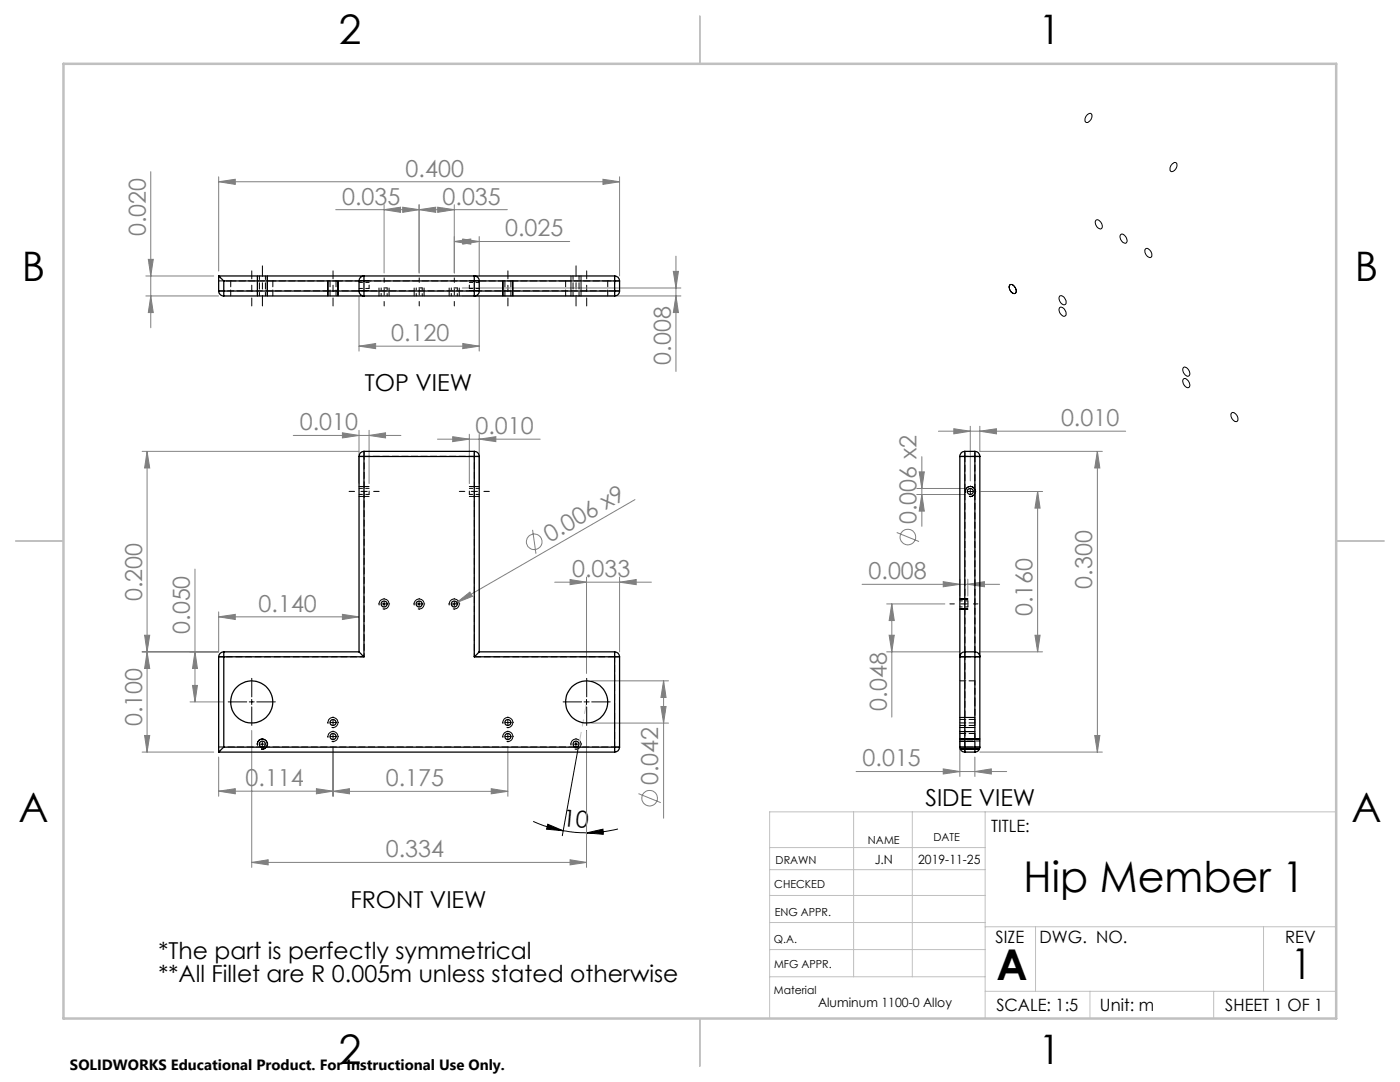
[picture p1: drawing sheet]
<svg xmlns="http://www.w3.org/2000/svg" width="279mm" height="216mm" viewBox="0 0 279 216" stroke-linecap="round" stroke-linejoin="round" font-family="sans-serif">
<g fill="none" stroke="#808080" stroke-width=".2">
<path d="M30.1 34.3v31.1M43.6 36.3l3.4-.5v1zM43.6 35.3v18.8M43.6 36.3h80M120.3 35.8l3.3 .5-3.3 .5zM123.6 35.3v19.8M29.1 59.1h14.5M29.1 55.1h13.6M29.6 51.8h1l-.5 3.3zM30.1 59.1l.5 3.3h-1zM67 41.8h34.2M71.6 59.1v11"/>
<path d="M76.7 41.8l3.2-.5v1.1zM76.7 40.9v13.6M80.4 41.3l3.2 .5-3.2 .6zM83.6 41.8l3.4-.5v1.1zM83.6 40.9v13.6M87.3 41.3l3.4 .5-3.4 .6zM90.7 40.9v13.6M90.7 48.2l3.2-.5v1zM90.7 48.2h23M92.3 59.1h43.6M92.3 57.5h43.6M92.4 47.7l3.2 .5-3.2 .5z"/>
<path d="M95.6 59.1v11M95.6 47.2v7.9M134.4 54.2h1l-.5 3.3zM134.9 59.1l.5 3.3h-1zM134.9 51.1v23M71.6 69.1l3.4-.6v1.1zM71.6 69.1h24M92.4 68.5l3.2 .6-3.2 .5zM28.4 90.1h43.2M29.4 90.1l.5 3.3h-1zM29.4 90.1v60M58.5 86.9h21.5"/>
<path d="M68.3 86.4l3.3 .5-3.3 .5zM71.6 85.9v10.6M73.7 86.9l3.2-.5v1zM73.7 85.9v10.6M87.3 87.6h20.5M90.3 87.1l3.4 .5-3.4 .5zM93.7 86.6v9.9M95.6 87.6l3.4-.5v1zM95.6 86.6v9.9M126.7 99.7l-35.5 20.5M183 97.5h9.7M183 98.7h9.7"/>
<path d="M183.4 94.2h1.1l-.5 3.3zM184 98.7l.5 3.3h-1.1zM184 91.1v13.9M187.3 86h37.3M190.4 85.5l3.2 .5-3.2 .6zM193.6 85.1v10.9M195.5 86l3.4-.5v1.1zM195.5 85.1v5h24.5M195.8 98.1h12.3M207.1 98.1l.5 3.3h-1zM207.1 98.1v32M219 90.1l.5 3.3h-1z"/>
<path d="M219 90.1v60M38.9 113.6v26.5M106.3 105.7l.7 4.8M110.7 116.2h19.3M113.8 115.6l3.3 .6-3.3 .5zM117.1 115.1v19.3M123.6 116.2l3.4-.6v1.1zM123.6 115.1v15M172 116.6h27.5M179 106.3l4.4 1.8M188.2 116.1l3.4 .5-3.4 .5zM191.6 115.6v3.3"/>
<path d="M193.1 116.6l3.4-.5v1zM193.1 115.6v3.3M28.9 126.8h1l-.5 3.3zM29.4 130.1l.5 3.3h-1zM38.4 136.8h1l-.5 3.3zM38.9 130.1l.5 3.3h-1zM43.6 123.1l3.4-.5v1zM43.6 122.1v8h-15.2M43.6 123.1h28M68.3 122.6l3.3 .5-3.3 .5zM91.2 120.2l2.6-2.1 .5 .9zM91.2 120.2l-1.1 .6"/>
<path d="M118.1 135.9h15.3M132.4 135.9l.5 3.3h-1zM132.4 135.9v27.4M177 130.1h14.6M177 120.5h11.6M177.4 126.8h1.1l-.5 3.3zM178 120.5l.5 3.3h-1.1zM178 120.5v22.6M195.5 130.1h12.6M206.6 126.8h1l-.5 3.3zM28.4 150.1h14.3M28.9 146.8h1l-.5 3.3z"/>
<path d="M37.9 140.1h6.6M43.6 157.9l3.4-.5v1zM43.6 151.1v7.8M43.6 157.9h22.9M50.2 145.8v27.3M63.1 157.4l3.4 .5-3.4 .5zM66.5 157.9l3.2-.5v1zM66.5 149.1v9.8M66.5 157.9h34.9M98 157.4l3.4 .5-3.4 .5zM101.4 149.1v9.8M117.1 145.8v27.3"/>
<path d="M118.1 144.3h15.3M127.4 158.4l4.5 1.8M131.9 141h1l-.5 3.3zM170.9 154h30M188.2 153.4l3.4 .6-3.4 .4zM191.6 145.8v9.1M194.6 154l3.2-.6v1zM194.6 151.1v3.8M195.5 150.1h24.5M218.5 146.8h1l-.5 3.3zM50.2 172.1l3.3-.5v1zM50.2 172.1h66.9"/>
<path d="M113.8 171.6l3.3 .5-3.3 .5z"/>
<circle cx="106.6" cy="108.1" r="1.55"/>
<circle cx="181.2" cy="107.2" r="1.55"/>
<circle cx="129.6" cy="159.3" r="1.55"/>
</g>
<g fill="none" stroke="#000" stroke-width=".2">
<path d="M217 22.9a.53 .53 0 0 1 .8-.2 .53 .53 0 0 1 .1 .8l-.4 .6a.55 .55 0 0 1-.8 .3 .55 .55 0 0 1-.1-.8zM233.9 32.8a.55 .55 0 0 1 .8-.3 .55 .55 0 0 1 .1 .8l-.3 .6a.55 .55 0 0 1-.8 .3 .55 .55 0 0 1-.2-.8zM51.4 55.1v4M53.3 55.1v4M65.4 56.1v3M67.5 56.1v3M71.6 56h2.1M71.6 58h2.1M75.6 57.5v1.6M77.6 57.5v1.6M82.7 57.5v1.6M84.6 57.5v1.6"/>
<path d="M89.6 57.5v1.6M91.7 57.5v1.6M93.7 56h1.9M93.7 58h1.9M100.4 56.1v3M102.3 56.1v3M113.9 55.1v4M116 55.1v4M201.5 56.9a.96 .96 0 0 1 1.3 .9 .54 .54 0 0 1-.3 .8 .54 .54 0 0 1-.7-.4l-.4-.8zM211.5 59.1a1.15 1.15 0 0 1 1.1 1.6 1.15 1.15 0 0 1-1.1-1.6zM218.7 44a1 1 0 0 1 1.3 1v.3a.48 .48 0 0 1-.4 .4 .48 .48 0 0 1-.5-.3l-.5-.9zM223.6 46.8a1 1 0 0 1 1.3 1.1v.3a.56 .56 0 0 1-.5 .4 .56 .56 0 0 1-.6-.5l-.3-.8z"/>
<path d="M228.6 49.6a1.2 1.2 0 0 1 1.3 1.5 .66 .66 0 0 1-.7 .2 .66 .66 0 0 1-.5-.5l-.2-.7zM211.5 61.4a1 1 0 0 1 1.3 1.1 .51 .51 0 0 1-.4 .6 .51 .51 0 0 1-.6-.3l-.5-.9zM236.2 73.3a1.11 1.11 0 0 1 1 .6 1.11 1.11 0 0 1 0 1.1 1.19 1.19 0 0 1-1-1.7zM236.2 75.6a1.15 1.15 0 0 1 1.3 1.3v.1a.56 .56 0 0 1-.6 .4 .56 .56 0 0 1-.5-.5l-.4-.7zM71.6 97.1h2.1M71.6 99.1h2.1M93.7 97.1h1.9M93.7 99.1h1.9M192.7 98.3a.99 .99 0 0 1 .9-1.2 .99 .99 0 0 1 1 1.1 .99 .99 0 0 1-1.2 .8M193.1 98.1h1M193.6 97.6v1M245.8 82.4a1.2 1.2 0 0 1 1.3 1.5h-.1a.69 .69 0 0 1-1.1-.3l-.3-.8z"/>
<path d="M191.6 119.5h1.5M50.2 139.6v1M75.7 120.8a1.01 1.01 0 0 1 .9-1.3 1.01 1.01 0 0 1 1.1 1.1 1.01 1.01 0 0 1-1.3 .9M76.2 120.5h1M76.7 120v1M82.7 120.8a1 1 0 0 1 .9-1.3 1 1 0 0 1 1.1 1.1 1 1 0 0 1-1.3 .9M83.1 120.5h1M83.6 120v1M89.7 120.8a1.01 1.01 0 0 1 .9-1.3 1.01 1.01 0 0 1 1.1 1.1 1.01 1.01 0 0 1-1.3 .9M90.1 120.5h1.1M90.7 120v1M117.1 139.6v1"/>
<path d="M191.6 121.5h1.5M49.7 140.1h1M51.4 148.7a.99 .99 0 0 1 .9-1.2 .99 .99 0 0 1 1 1.1 .99 .99 0 0 1-1.2 .8M51.9 148.5h.9M52.4 148v1M65.5 147.2a1 1 0 0 1 .9-1.2 1 1 0 0 1 1 1 1 1 0 0 1-1.2 .9M65.5 144.4a1 1 0 0 1 .9-1.2 1 1 0 0 1 1 1.1 1 1 0 0 1-1.2 .8M65.9 144.2h1.1M65.9 147h1.1M66.5 143.7v1M66.5 146.5v1M100.4 144.4a1 1 0 0 1 .8-1.2 1 1 0 0 1 1.1 1 1 1 0 0 1-1.2 .9"/>
<path d="M100.4 147.2a1 1 0 0 1 .8-1.2 1 1 0 0 1 1.1 1 1 1 0 0 1-1.2 .9M100.9 144.2h.9M100.9 147h.9M101.4 143.7v1M101.4 146.5v1M114 148.7a.99 .99 0 0 1 .9-1.2 .99 .99 0 0 1 1 1.1 .99 .99 0 0 1-1.2 .8M114.4 148.5h1M114.9 148v1M115.4 149.4l-3.2 17.4M116.6 140.1h1M117.1 145.8v21.4M191.6 143.2h3"/>
<path d="M191.6 145.2h3M191.6 146h3M191.6 148h3M191.6 147.5h3.9M191.6 149.5h3.9M106.4 163.9a30.5 30.5 0 0 0 6 1.9M109.3 164.5l3.1 1.3-3.3-.3zM112.4 165.8l2.3 .3 2.4 .1M117.1 166.2l3.2-.7 .1 1zM123.3 165.4a28 28 0 0 1-6.2 .8"/>
</g>
<path d="M50.2 61v-7M66.5 61v-7M101.4 61v-7M117.1 61v-7" fill="none" stroke="#000" stroke-width=".2" stroke-dasharray="15.2 1.3 1.3 1.3" stroke-dashoffset="13.6"/>
<path d="M76.7 61v-5.6M83.7 61v-5.6M90.7 61v-5.6M195.2 120.5h-5.6" fill="none" stroke="#000" stroke-width=".2" stroke-dasharray="15.2 1.3 1.3 1.3" stroke-dashoffset="14.3"/>
<path d="M52.4 61v-8M115 61v-8" fill="none" stroke="#000" stroke-width=".2" stroke-dasharray="15.2 1.3 1.3 1.3" stroke-dashoffset="13.1"/>
<path d="M75.7 98.1h-6M97.7 98.1h-6" fill="none" stroke="#000" stroke-width=".2" stroke-dasharray="15.2 1.3 1.3 1.3" stroke-dashoffset="14.1"/>
<path d="M117.1 140.1l-1.5 8.4" fill="none" stroke="#c0c0c0" stroke-width=".2" stroke-dasharray="15.2 1.3 1.3 1.3" stroke-dashoffset="12.9"/>
<g fill="none" stroke="#c0c0c0" stroke-width=".2">
<path d="M153.6 178.7h43M153.6 173.5h43M153.6 169.1h43M170.4 162v32.9M182.1 162v32.9M196.6 162v41.2M266.7 162h-113.1v41.2M153.6 184.1h43M153.6 189.5h43M153.6 194.9h43M196.6 197.8h70.1M196.6 184.9h70.1"/>
<path d="M206.7 184.9v12.9M217.5 197.8v5.4M242.2 197.8v5.4M252.2 184.9v12.9"/>
</g>
<path d="M139.7 3.2v9.5M3.1 107.9h9.6M266.7 107.9h9.5M139.7 203.2v9.6" fill="none" stroke="#c0c0c0" stroke-width=".25"/>
<path d="M12.7 12.7h254v190.5h-254z" fill="none" stroke="#c0c0c0" stroke-width=".5"/>
<g fill="none" stroke="#000" stroke-width=".2" stroke-dasharray="15.2 1.3 1.3 1.3">
<path d="M192.7 98.1h-.1M193.7 97.1v-.1M193.7 99.1v.1M194.7 98.1h.1M76.7 119.5v-.1M83.7 119.5v-.1M90.7 119.5v-.1M50.2 139.1v-3.7M75.7 120.5h-.1M76.7 121.5v.1M77.7 120.5h.1M82.7 120.5h-.1"/>
<path d="M83.7 121.5v.1M84.7 120.5h.1M89.7 120.5h-.1M90.7 121.5v.1M91.7 120.5h.1M117.1 139.1v-3.7M49.2 140.1h-3.7M50.2 141.1v3.7M51.2 140.1h3.7M51.4 148.5h-.1M52.4 147.5v-.1M52.4 149.5v.1"/>
<path d="M53.4 148.5h.1M65.5 144.2h-.1M65.5 147h-.1M66.5 143.2v-.1M66.5 145.2v.1M66.5 146v-.1M66.5 148v.1M67.5 144.2h.1M67.5 147h.1M100.4 144.2h-.1M100.4 147h-.1M101.4 143.2v-.1"/>
<path d="M101.4 145.2v.1M101.4 146v-.1M101.4 148v.1M102.4 144.2h.1M102.4 147h.1M114 148.5h-.1M115 147.5v-.1M115 149.5v.1M116 148.5h.1M116.1 140.1h-3.7M117.1 141.1v3.7M118.1 140.1h3.7"/>
</g>
<path d="M109.3 164.5l3.1 1.3-3.3-.3zM117.1 166.2l3.2-.7 .1 1z" fill="#000"/>
<g fill="#808080">
<path d="M91.2 120.2l2.6-2.1 .5 .9z"/>
<path d="M73.7 86.9l3.2-.5v1zM68.3 86.4l3.3 .5-3.3 .5zM95.6 87.6l3.4-.5v1zM90.3 87.1l3.4 .5-3.4 .5zM194.6 154l3.2-.6v1zM188.2 153.4l3.4 .6-3.4 .4zM92.4 47.7l3.2 .5-3.2 .5zM90.7 48.2l3.2-.5v1z"/>
<path d="M66.5 157.9l3.2-.5v1zM98 157.4l3.4 .5-3.4 .5zM113.8 115.6l3.3 .6-3.3 .5zM123.6 116.2l3.4-.6v1.1zM50.2 172.1l3.3-.5v1zM113.8 171.6l3.3 .5-3.3 .5zM43.6 157.9l3.4-.5v1zM63.1 157.4l3.4 .5-3.4 .5zM188.2 116.1l3.4 .5-3.4 .5zM193.1 116.6l3.4-.5v1zM43.6 36.3l3.4-.5v1zM120.3 35.8l3.3 .5-3.3 .5zM71.6 69.1l3.4-.6v1.1zM92.4 68.5l3.2 .6-3.2 .5z"/>
<path d="M43.6 123.1l3.4-.5v1zM68.3 122.6l3.3 .5-3.3 .5z"/>
<path d="M76.7 41.8l3.2-.5v1.1zM80.4 41.3l3.2 .5-3.2 .6z"/>
<path d="M87.3 41.3l3.4 .5-3.4 .6zM83.6 41.8l3.4-.5v1.1z"/>
<path d="M218.5 146.8h1l-.5 3.3zM219 90.1l.5 3.3h-1zM134.9 59.1l.5 3.3h-1zM134.4 54.2h1l-.5 3.3z"/>
<path d="M38.4 136.8h1l-.5 3.3zM38.9 130.1l.5 3.3h-1z"/>
<path d="M29.4 90.1l.5 3.3h-1zM28.9 126.8h1l-.5 3.3zM29.4 130.1l.5 3.3h-1zM28.9 146.8h1l-.5 3.3zM132.4 135.9l.5 3.3h-1zM131.9 141h1l-.5 3.3zM183.4 94.2h1.1l-.5 3.3zM184 98.7l.5 3.3h-1.1zM178 120.5l.5 3.3h-1.1zM177.4 126.8h1.1l-.5 3.3zM207.1 98.1l.5 3.3h-1zM206.6 126.8h1l-.5 3.3zM29.6 51.8h1l-.5 3.3zM30.1 59.1l.5 3.3h-1z"/>
<path d="M190.4 85.5l3.2 .5-3.2 .6zM195.5 86l3.4-.5v1.1z"/>
</g>
<g fill="none" stroke="#000" stroke-width=".25">
<path d="M43.6 55.1l1.1 1M43.6 58.1h1.1M43.6 58.1a1.02 1.02 0 0 0 1.1 1M43.6 55.1v3M43.6 55.1h79.1M44.7 58.1v1M44.7 56.1v2M44.7 56.1h26.9M44.7 58.1h26.9M44.7 59.1h78M71.6 56.1a.86 .86 0 0 1 1-1v1M71.6 56.1h1"/>
<path d="M71.6 58.1h1M71.6 58.1a.86 .86 0 0 0 1 .9v-.9M71.6 56.1v2M72.6 56.1v2M72.6 56.1h22.1M72.6 58.1h22.1M94.7 56.1v-1a.86 .86 0 0 1 .9 1M94.7 56.1h.9M94.7 58.1h.9M94.7 58.1v.9a.81 .81 0 0 0 .9-.9M94.7 56.1v2M95.6 56.1v2"/>
<path d="M95.6 56.1h27.1M95.6 58.1h27.1M122.7 55.1v1M122.7 55.1a.96 .96 0 0 1 .9 1M122.7 56.1h.9M122.7 58.1h.9M122.7 58.1v1M122.7 56.1v2M123.6 58.1a.96 .96 0 0 1-.9 1M123.6 56.1v2M71.6 91.1h1M71.6 91.1v39"/>
<path d="M72.6 90.1v1M72.6 90.1a.97 .97 0 0 0-1 1M72.6 91.1h22.1M72.6 90.1h22.1M72.6 91.1v40M94.7 90.1v1M94.7 90.1a.97 .97 0 0 1 .9 1M94.7 91.1h.9M94.7 91.1v40M95.6 91.1v39M191.6 91.1h.9M191.6 91.1v58"/>
<path d="M192.5 90.1v1M192.5 90.1a.97 .97 0 0 0-.9 1M192.5 91.1h2.1M192.5 90.1h2.1M192.5 91.1v39M194.6 91.1h.9M194.6 90.1a.97 .97 0 0 1 .9 1M194.6 90.1v1M194.6 91.1v39M195.5 91.1v58M43.6 131.1h1.1M43.6 131.1v19"/>
<path d="M44.7 130.1v1M44.7 130.1a1.02 1.02 0 0 0-1.1 1M44.7 131.1h27.9M44.7 130.1h26.9M44.7 131.1v18M71.6 130.1l1 1M94.7 131.1h28M95.6 130.1l-.9 1M95.6 130.1h27.1M122.7 130.1v1M122.7 131.1h.9M122.7 130.1a.96 .96 0 0 1 .9 1"/>
<path d="M122.7 131.1v18M123.6 131.1v18M192.5 130.1v1M192.5 130.1a.86 .86 0 0 0-.9 1h.9M192.5 131.1h2.1M192.5 130.1h2.1M192.5 131.1v18M194.6 130.1a.86 .86 0 0 1 .9 1h-.9M194.6 130.1v1M194.6 131.1v18M43.6 150.1h79.1M44.7 149.1l-1.1 1"/>
<path d="M44.7 149.1h78M122.7 149.1h.9M122.7 149.1v1M123.6 149.1a.96 .96 0 0 1-.9 1M191.6 149.1h.9M191.6 149.1a.96 .96 0 0 0 .9 1M192.5 149.1v1M192.5 149.1h2.1M192.5 150.1h2.1M194.6 149.1h.9M194.6 149.1v1M195.5 149.1a.96 .96 0 0 1-.9 1"/>
<circle cx="193.6" cy="98.1" r=".61"/>
<circle cx="76.7" cy="120.5" r=".6"/>
<circle cx="83.7" cy="120.5" r=".59"/>
<circle cx="90.7" cy="120.5" r=".6"/>
<circle cx="50.2" cy="140.1" r="4.2"/>
<circle cx="52.4" cy="148.5" r=".61"/>
<circle cx="66.5" cy="147" r=".61"/>
<circle cx="66.5" cy="144.2" r=".6"/>
<circle cx="101.3" cy="147" r=".61"/>
<circle cx="101.4" cy="144.2" r=".6"/>
<circle cx="115" cy="148.5" r=".6"/>
<circle cx="117.1" cy="140.1" r="4.2"/>
</g>
<g fill="none" stroke="#000" stroke-width=".2" stroke-dasharray="1.3 .6" stroke-dashoffset=".6">
<path d="M54.4 56h11.5M67.1 56h-1.2M71.7 57.6h2M73.7 57.6v-1.2M73.7 56.4h-2M77.3 57.4h-1.2M84.3 57.4h-1.2M91.3 57.4h-1.2M93.7 57.6v-1.2M93.7 57.6h2M95.7 56.4h-2M102 56h-1.2"/>
<path d="M122.7 56v2M71.7 98.7h2M73.7 98.7v-1.2M73.7 97.5h-2M93.7 98.7v-1.2M93.7 98.7h2M94.7 91.1v40M95.7 97.5h-2M192.6 91.1h2M72.7 131.1v-40M122.7 149.1h-7.7"/>
</g>
<path d="M67.1 56h33.7M94.7 131.1h28M193.2 120.5v-.6M193.2 121.1v-.6M194.6 147v-.6M194.6 147.6v-.6M194.6 144.8v-.5" fill="none" stroke="#000" stroke-width=".2" stroke-dasharray="1.3 .6"/>
<g fill="none" stroke="#000" stroke-width=".2" stroke-dasharray="1.3 .6" stroke-dashoffset=".5">
<path d="M51.8 55v4M53 59v-4M114.4 55v4M115.6 59v-4M122.7 56v-1M122.7 56h1M122.7 58h1M122.7 58v1M71.7 91.1h1M72.7 90.1v1M94.7 90.1v1M95.7 91.1h-1"/>
<path d="M192.6 91.1v-1M192.6 91.1h-1M194.6 91.1h1M194.6 91.1v-1M122.7 130.1v1M123.7 131.1h-1M192.6 131.1v-1M192.6 131.1h-1M122.7 150.1v-1M123.7 149.1h-1M191.6 149.1h4M195.6 147.9h-4"/>
</g>
<path d="M54.4 56h-8.4M121.3 56h-8.4M122.7 58h-79M194.6 91.1v39M122.7 131.1v18M192.6 130.1v-39" fill="none" stroke="#000" stroke-width=".2" stroke-dasharray="1.3 .6" stroke-dashoffset=".2"/>
<path d="M115 149.1h-62.6" fill="none" stroke="#000" stroke-width=".2" stroke-dasharray="1.3 .6" stroke-dashoffset="-.2"/>
<g fill="none" stroke="#000" stroke-width=".2" stroke-dasharray="1.3 .6" stroke-dashoffset=".1">
<path d="M46 56v3M54.4 59v-3M65.9 56v3M67.1 59v-3M100.8 56v3M102 59v-3M112.9 56v3M121.3 59v-3M72.7 91.1h22M192.6 131.1h3M194.6 135.9h-3M52.4 149.1h-8.7"/>
<path d="M191.6 144.3h3M191.6 147.6h3M191.6 144.8h3M194.6 146.4h-3M194.6 143.6h-3"/>
</g>
<path d="M43.7 56h2.3M43.7 131.1h29M194.6 140.1v-4.2M194.6 144.3v-4.2" fill="none" stroke="#000" stroke-width=".2" stroke-dasharray="1.3 .6" stroke-dashoffset=".4"/>
<path d="M121.3 56h1.4M192.6 150.1v-19" fill="none" stroke="#000" stroke-width=".2" stroke-dasharray="1.3 .6" stroke-dashoffset=".7"/>
<path d="M76.1 57.4v1.6M77.3 59v-1.6M83.1 57.4v1.6M84.3 59v-1.6M90.1 57.4v1.6M91.3 59v-1.6M193.2 119.9h-1.6M191.6 121.1h1.6" fill="none" stroke="#000" stroke-width=".2" stroke-dasharray="1.3 .6" stroke-dashoffset=".8"/>
<path d="M102 56h10.9" fill="none" stroke="#000" stroke-width=".2" stroke-dasharray="1.3 .6" stroke-dashoffset="-.1"/>
<g font-size="8.5">
<text x="204.3" y="178">Hip Member 1</text>
<text x="198.9" y="195.5">A</text>
<text x="257.6" y="195.4">1</text>
</g>
<g font-size="8.1">
<text x="67.6" y="8.9">2</text>
<text x="207.3" y="8.9">1</text>
<text x="4.4" y="56.2">B</text>
<text x="270.4" y="56.2">B</text>
<text x="3.7" y="164.1">A</text>
<text x="269.7" y="164.1">A</text>
<text x="67.6" y="212.4">2</text>
<text x="207.3" y="212.4">1</text>
</g>
<g font-size="4.7" fill="#808080">
<text x="81" y="35.3">0.400</text>
<text x="68.3" y="40.8">0.035</text>
<text x="88.3" y="40.8">0.035</text>
<text x="29.1" y="47.2" transform="rotate(-90 29.1 47.2)">0.020</text>
<text x="100.8" y="47.2">0.025</text>
<text x="78.1" y="68">0.120</text>
<text x="133.9" y="72.8" transform="rotate(-90 133.9 72.8)">0.008</text>
<text x="59.8" y="85.8">0.010</text>
<text x="94.9" y="86.6">0.010</text>
<text x="211.7" y="85">0.010</text>
<text x="182.9" y="104.6" transform="rotate(-90 182.9 104.6)">0.006 x2</text>
<text x="109.7" y="108.3" transform="rotate(-30 109.7 108.3)">0.006 x9</text>
<text x="28.4" y="120" transform="rotate(-90 28.4 120)">0.200</text>
<text x="114.2" y="115.1">0.033</text>
<text x="173.3" y="115.6">0.008</text>
<text x="218" y="117.5" transform="rotate(-90 218 117.5)">0.300</text>
<text x="51.6" y="122.1">0.140</text>
<text x="206.1" y="122.9" transform="rotate(-90 206.1 122.9)">0.160</text>
<text x="37.9" y="126.5" transform="rotate(-90 37.9 126.5)">0.050</text>
<text x="177" y="141.8" transform="rotate(-90 177 141.8)">0.048</text>
<text x="28.4" y="144.9" transform="rotate(-90 28.4 144.9)">0.100</text>
<text x="172.2" y="152.9">0.015</text>
<text x="49" y="156.9">0.114</text>
<text x="77" y="156.9">0.175</text>
<text x="131.4" y="156.7" transform="rotate(-90 131.4 156.7)">0.042</text>
<text x="77" y="171">0.334</text>
</g>
<g font-size="4.7">
<text x="72.8" y="78">TOP VIEW</text>
<text x="184.7" y="160.8">SIDE VIEW</text>
<text x="112.2" y="164.8" transform="rotate(5 112.2 164.8)">10</text>
<text x="69.9" y="181.3">FRONT VIEW</text>
<text x="31.7" y="191.3">*The part is perfectly symmetrical</text>
<text x="31.7" y="195.9">**All Fillet are R 0.005m unless stated otherwise</text>
</g>
<g font-size="3.4">
<text x="197.8" y="166">TITLE:</text>
<text x="198.7" y="188.1">SIZE</text>
<text x="207.5" y="188.1">DWG. NO.</text>
<text x="256.5" y="188.2">REV</text>
<text x="198.8" y="201.7">SCALE: 1:5</text>
<text x="219.5" y="201.7">Unit: m</text>
<text x="244.5" y="201.7">SHEET 1 OF 1</text>
</g>
<text font-size="3" x="14" y="213.5">SOLIDWORKS Educational Product. For Instructional Use Only.</text>
<g font-size="2.5">
<text x="174.6" y="172.3">J.N</text>
<text x="183.3" y="172.3">2019-11-25</text>
<text x="163.3" y="200.9">Aluminum 1100-0 Alloy</text>
</g>
<g font-size="2.2">
<text x="186.3" y="167.8">DATE</text>
<text x="154.8" y="172.3">DRAWN</text>
<text x="173.2" y="168.3">NAME</text>
<text x="154.5" y="177.2">CHECKED</text>
<text x="154.6" y="182.8">ENG APPR.</text>
<text x="154.4" y="188.1">Q.A.</text>
<text x="154.5" y="193.1">MFG APPR.</text>
<text x="154.4" y="198.3">Material</text>
</g>
</svg>
